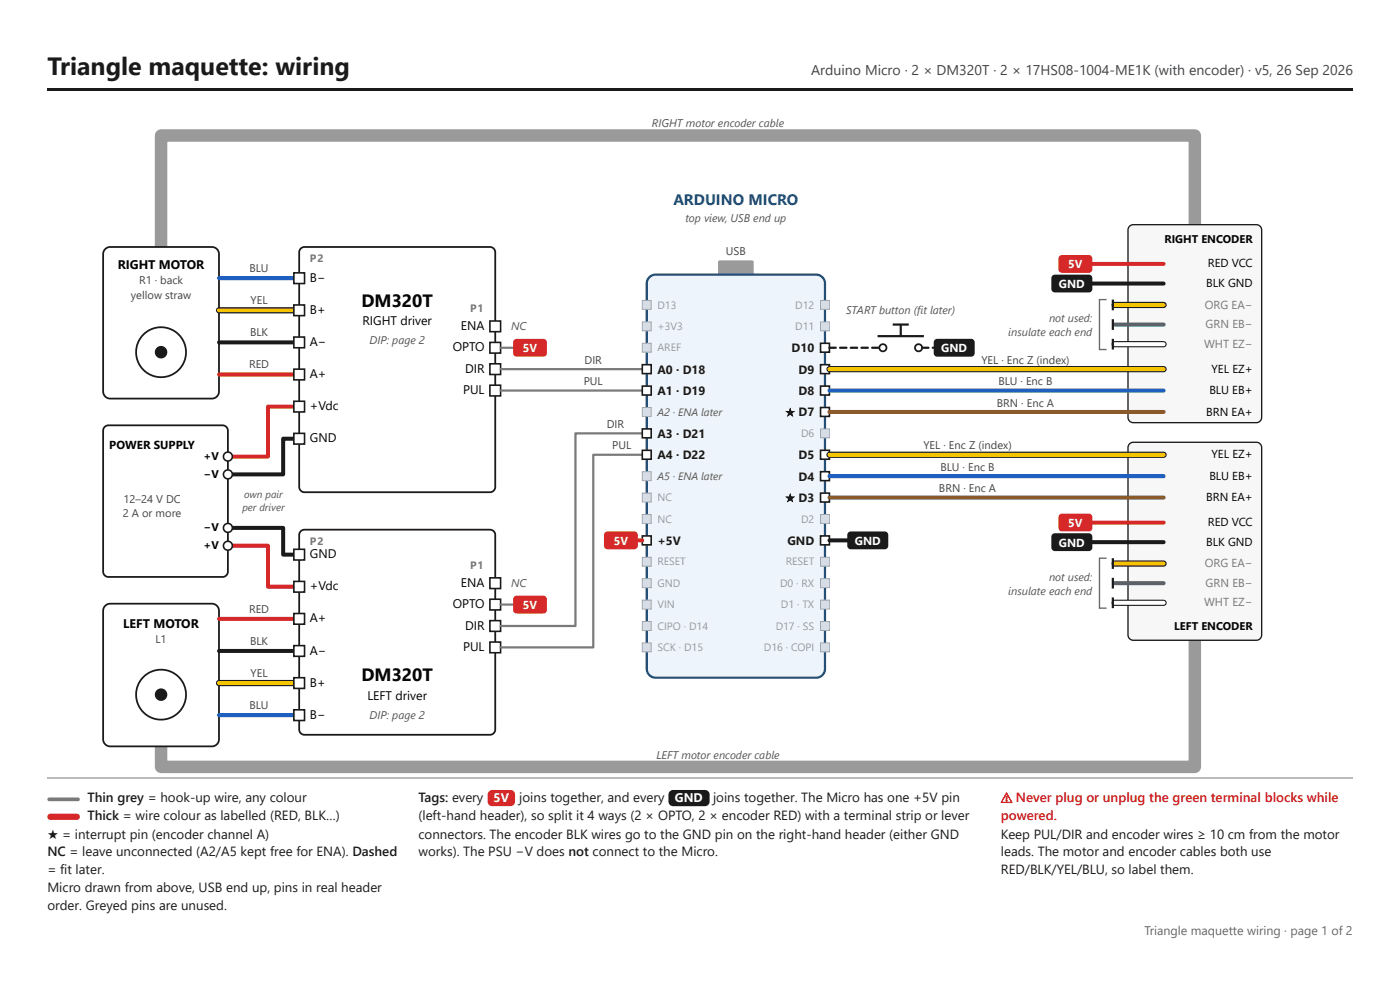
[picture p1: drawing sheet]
<svg xmlns="http://www.w3.org/2000/svg" width="297mm" height="210mm" viewBox="0 0 297 210" stroke-linecap="round" stroke-linejoin="round" font-family="sans-serif">
<path d="M10.1 18.8h277v.5h-277z" fill="#1a1a1a"/>
<path d="M253.5 47.6v-18.9h-219.3v23.7M253.5 135.7v26.9h-219.3v-4.4" fill="none" stroke="#9a9a9a" stroke-width="2.6" stroke-linecap="butt"/>
<path d="M22.2 90.5l.8-.3h24.2l.6 .1 .3 .3 .2 .7v29.9l-.1 .5-.3 .4-.7 .2h-24.2l-.6-.1-.3-.3-.2-.7v-29.9z" fill="#fff"/>
<path d="M22.2 90.5l.8-.3h24.2l.6 .1 .3 .3 .2 .7v29.9l-.1 .5-.3 .4-.7 .2h-24.2l-.6-.1-.3-.3-.2-.7v-29.9z" fill="none" stroke="#1a1a1a" stroke-width=".38"/>
<path d="M63.5 86.2h-6.6v10.6h-8.6M48.3 115.7h8.6v8.7h6.6" fill="none" stroke="#d62828" stroke-width=".85"/>
<path d="M63.5 93h-3.4v7.6h-11.8M48.3 111.9h11.8v5.7h3.4" fill="none" stroke="#1a1a1a" stroke-width=".85"/>
<circle cx="48.3" cy="96.8" r=".95" fill="#fff"/>
<circle cx="48.3" cy="96.8" r=".95" fill="none" stroke="#1a1a1a" stroke-width=".34"/>
<circle cx="48.3" cy="100.6" r=".95" fill="#fff"/>
<circle cx="48.3" cy="100.6" r=".95" fill="none" stroke="#1a1a1a" stroke-width=".34"/>
<circle cx="48.3" cy="111.9" r=".95" fill="#fff"/>
<circle cx="48.3" cy="111.9" r=".95" fill="none" stroke="#1a1a1a" stroke-width=".34"/>
<circle cx="48.3" cy="115.7" r=".95" fill="#fff"/>
<circle cx="48.3" cy="115.7" r=".95" fill="none" stroke="#1a1a1a" stroke-width=".34"/>
<path d="M22.3 52.8l.5-.3 .6-.1h21.5a1.51 1.51 0 0 1 1.6 1.5v29.1a1.51 1.51 0 0 1-1.6 1.5h-21.5a1.51 1.51 0 0 1-1.5-1.5v-29.1l.1-.6z" fill="#fff"/>
<g fill="none" stroke="#1a1a1a" stroke-width=".38">
<path d="M22.3 52.8l.5-.3 .6-.1h21.5a1.51 1.51 0 0 1 1.6 1.5v29.1a1.51 1.51 0 0 1-1.6 1.5h-21.5a1.51 1.51 0 0 1-1.5-1.5v-29.1l.1-.6z"/>
<circle cx="34.2" cy="74.7" r="5.3"/>
</g>
<circle cx="34.2" cy="74.7" r="1.32" fill="#1a1a1a"/>
<path d="M46.5 59h17" fill="none" stroke="#1f5fbf" stroke-width=".85"/>
<path d="M46.5 65.8h17" fill="none" stroke="#1a1a1a" stroke-width="1.3"/>
<path d="M46.5 65.8h17" fill="none" stroke="#f5c400" stroke-width=".85"/>
<path d="M46.5 72.6h17" fill="none" stroke="#1a1a1a" stroke-width=".85"/>
<path d="M46.5 79.4h17" fill="none" stroke="#d62828" stroke-width=".85"/>
<path d="M63.8 52.7l.8-.3h39.3l.6 .1 .3 .3 .3 .7v49.7l-.2 .6-.3 .3-.7 .3h-39.3l-.6-.2-.3-.3-.2-.7v-49.7z" fill="#fff"/>
<path d="M63.8 52.7l.8-.3h39.3l.6 .1 .3 .3 .3 .7v49.7l-.2 .6-.3 .3-.7 .3h-39.3l-.6-.2-.3-.3-.2-.7v-49.7z" fill="none" stroke="#1a1a1a" stroke-width=".38"/>
<path d="M62.3 57.8h2.3v2.3h-2.3z" fill="#fff"/>
<path d="M62.3 57.8h2.3v2.3h-2.3z" fill="none" stroke="#1a1a1a" stroke-width=".34"/>
<path d="M62.3 64.7h2.3v2.2h-2.3z" fill="#fff"/>
<path d="M62.3 64.7h2.3v2.2h-2.3z" fill="none" stroke="#1a1a1a" stroke-width=".34"/>
<path d="M62.3 71.5h2.3v2.2h-2.3z" fill="#fff"/>
<path d="M62.3 71.5h2.3v2.2h-2.3z" fill="none" stroke="#1a1a1a" stroke-width=".34"/>
<path d="M62.3 78.3h2.3v2.2h-2.3z" fill="#fff"/>
<path d="M62.3 78.3h2.3v2.2h-2.3z" fill="none" stroke="#1a1a1a" stroke-width=".34"/>
<path d="M62.3 85.1h2.3v2.2h-2.3z" fill="#fff"/>
<path d="M62.3 85.1h2.3v2.2h-2.3z" fill="none" stroke="#1a1a1a" stroke-width=".34"/>
<path d="M62.3 91.9h2.3v2.2h-2.3z" fill="#fff"/>
<path d="M62.3 91.9h2.3v2.2h-2.3z" fill="none" stroke="#1a1a1a" stroke-width=".34"/>
<path d="M103.9 68.1h2.3v2.2h-2.3z" fill="#fff"/>
<path d="M103.9 68.1h2.3v2.2h-2.3z" fill="none" stroke="#1a1a1a" stroke-width=".34"/>
<path d="M103.9 72.6h2.3v2.3h-2.3z" fill="#fff"/>
<path d="M103.9 72.6h2.3v2.3h-2.3z" fill="none" stroke="#1a1a1a" stroke-width=".34"/>
<path d="M103.9 77.1h2.3v2.3h-2.3z" fill="#fff"/>
<path d="M103.9 77.1h2.3v2.3h-2.3z" fill="none" stroke="#1a1a1a" stroke-width=".34"/>
<path d="M103.9 81.7h2.3v2.2h-2.3z" fill="#fff"/>
<path d="M103.9 81.7h2.3v2.2h-2.3z" fill="none" stroke="#1a1a1a" stroke-width=".34"/>
<path d="M106.2 73.7h2.6" fill="none" stroke="#7a7a7a" stroke-width=".47"/>
<path d="M109.1 72.1l.5-.3h5.7a.76 .76 0 0 1 .7 .8v2.3a.76 .76 0 0 1-.7 .7h-5.7a.76 .76 0 0 1-.8-.7v-2.3z" fill="#d62828"/>
<path d="M106.2 78.3h31M106.2 82.8h31" fill="none" stroke="#7a7a7a" stroke-width=".47"/>
<path d="M22.3 128.4l.5-.3 .6-.1h21.5a1.51 1.51 0 0 1 1.6 1.5v27.2a1.51 1.51 0 0 1-1.6 1.5h-21.5a1.51 1.51 0 0 1-1.5-1.5v-27.2l.1-.6z" fill="#fff"/>
<g fill="none" stroke="#1a1a1a" stroke-width=".38">
<path d="M22.3 128.4l.5-.3 .6-.1h21.5a1.51 1.51 0 0 1 1.6 1.5v27.2a1.51 1.51 0 0 1-1.6 1.5h-21.5a1.51 1.51 0 0 1-1.5-1.5v-27.2l.1-.6z"/>
<circle cx="34.2" cy="147.3" r="5.3"/>
</g>
<circle cx="34.2" cy="147.3" r="1.32" fill="#1a1a1a"/>
<path d="M46.5 131.2h17" fill="none" stroke="#d62828" stroke-width=".85"/>
<path d="M46.5 138h17" fill="none" stroke="#1a1a1a" stroke-width=".85"/>
<path d="M46.5 144.8h17" fill="none" stroke="#1a1a1a" stroke-width="1.3"/>
<path d="M46.5 144.8h17" fill="none" stroke="#f5c400" stroke-width=".85"/>
<path d="M46.5 151.6h17" fill="none" stroke="#1f5fbf" stroke-width=".85"/>
<path d="M63.8 112.6l.8-.3h39.3l.8 .3 .4 .8v41.2l-.4 .8-.8 .4h-39.3l-.8-.4-.3-.8v-41.2z" fill="#fff"/>
<path d="M63.8 112.6l.8-.3h39.3l.8 .3 .4 .8v41.2l-.4 .8-.8 .4h-39.3l-.8-.4-.3-.8v-41.2z" fill="none" stroke="#1a1a1a" stroke-width=".38"/>
<path d="M62.3 116.5h2.3v2.2h-2.3z" fill="#fff"/>
<path d="M62.3 116.5h2.3v2.2h-2.3z" fill="none" stroke="#1a1a1a" stroke-width=".34"/>
<path d="M62.3 123.3h2.3v2.2h-2.3z" fill="#fff"/>
<path d="M62.3 123.3h2.3v2.2h-2.3z" fill="none" stroke="#1a1a1a" stroke-width=".34"/>
<path d="M62.3 130.1h2.3v2.2h-2.3z" fill="#fff"/>
<path d="M62.3 130.1h2.3v2.2h-2.3z" fill="none" stroke="#1a1a1a" stroke-width=".34"/>
<path d="M62.3 136.9h2.3v2.2h-2.3z" fill="#fff"/>
<path d="M62.3 136.9h2.3v2.2h-2.3z" fill="none" stroke="#1a1a1a" stroke-width=".34"/>
<path d="M62.3 143.7h2.3v2.2h-2.3z" fill="#fff"/>
<path d="M62.3 143.7h2.3v2.2h-2.3z" fill="none" stroke="#1a1a1a" stroke-width=".34"/>
<path d="M62.3 150.5h2.3v2.3h-2.3z" fill="#fff"/>
<path d="M62.3 150.5h2.3v2.3h-2.3z" fill="none" stroke="#1a1a1a" stroke-width=".34"/>
<path d="M103.9 122.5h2.3v2.3h-2.3z" fill="#fff"/>
<path d="M103.9 122.5h2.3v2.3h-2.3z" fill="none" stroke="#1a1a1a" stroke-width=".34"/>
<path d="M103.9 127h2.3v2.3h-2.3z" fill="#fff"/>
<path d="M103.9 127h2.3v2.3h-2.3z" fill="none" stroke="#1a1a1a" stroke-width=".34"/>
<path d="M103.9 131.6h2.3v2.2h-2.3z" fill="#fff"/>
<path d="M103.9 131.6h2.3v2.2h-2.3z" fill="none" stroke="#1a1a1a" stroke-width=".34"/>
<path d="M103.9 136.1h2.3v2.3h-2.3z" fill="#fff"/>
<path d="M103.9 136.1h2.3v2.3h-2.3z" fill="none" stroke="#1a1a1a" stroke-width=".34"/>
<path d="M106.2 128.2h2.6" fill="none" stroke="#7a7a7a" stroke-width=".47"/>
<path d="M109.1 126.5l.5-.2h5.7a.76 .76 0 0 1 .7 .7v2.3a.76 .76 0 0 1-.7 .8h-5.7a.76 .76 0 0 1-.8-.8v-2.3z" fill="#d62828"/>
<path d="M137.2 91.9h-15.1v40.8h-15.9M137.2 96.4h-11.3v40.9h-19.7" fill="none" stroke="#7a7a7a" stroke-width=".47"/>
<path d="M152.4 55.3l.3-.1h7l.2 .4v2.8l-.4 .2h-6.9l-.3-.4z" fill="#9a9a9a"/>
<path d="M137.8 58.8l.6-.4 .7-.2h34a1.89 1.89 0 0 1 1.9 1.9v81.7a1.89 1.89 0 0 1-1.9 1.9h-34a1.89 1.89 0 0 1-1.9-1.9v-81.7l.2-.7z" fill="#eef4fb"/>
<path d="M137.8 58.8l.6-.4 .7-.2h34a1.89 1.89 0 0 1 1.9 1.9v81.7a1.89 1.89 0 0 1-1.9 1.9h-34a1.89 1.89 0 0 1-1.9-1.9v-81.7l.2-.7z" fill="none" stroke="#1f4e79" stroke-width=".47"/>
<path d="M136.3 63.7h1.9v1.9h-1.9z" fill="#d5dde6"/>
<path d="M136.3 63.7h1.9v1.9h-1.9z" fill="none" stroke="#9aa9b8" stroke-width=".21"/>
<path d="M136.3 68.2h1.9v1.9h-1.9z" fill="#d5dde6"/>
<path d="M136.3 68.2h1.9v1.9h-1.9z" fill="none" stroke="#9aa9b8" stroke-width=".21"/>
<path d="M136.3 72.8h1.9v1.9h-1.9z" fill="#d5dde6"/>
<path d="M136.3 72.8h1.9v1.9h-1.9z" fill="none" stroke="#9aa9b8" stroke-width=".21"/>
<path d="M136.3 77.3h1.9v1.9h-1.9z" fill="#fff"/>
<path d="M136.3 77.3h1.9v1.9h-1.9z" fill="none" stroke="#1a1a1a" stroke-width=".34"/>
<path d="M136.3 81.9h1.9v1.8h-1.9z" fill="#fff"/>
<path d="M136.3 81.9h1.9v1.8h-1.9z" fill="none" stroke="#1a1a1a" stroke-width=".34"/>
<path d="M136.3 86.4h1.9v1.9h-1.9z" fill="#d5dde6"/>
<path d="M136.3 86.4h1.9v1.9h-1.9z" fill="none" stroke="#9aa9b8" stroke-width=".21"/>
<path d="M136.3 90.9h1.9v1.9h-1.9z" fill="#fff"/>
<path d="M136.3 90.9h1.9v1.9h-1.9z" fill="none" stroke="#1a1a1a" stroke-width=".34"/>
<path d="M136.3 95.5h1.9v1.9h-1.9z" fill="#fff"/>
<path d="M136.3 95.5h1.9v1.9h-1.9z" fill="none" stroke="#1a1a1a" stroke-width=".34"/>
<path d="M136.3 100h1.9v1.9h-1.9z" fill="#d5dde6"/>
<path d="M136.3 100h1.9v1.9h-1.9z" fill="none" stroke="#9aa9b8" stroke-width=".21"/>
<path d="M136.3 104.5h1.9v1.9h-1.9z" fill="#d5dde6"/>
<path d="M136.3 104.5h1.9v1.9h-1.9z" fill="none" stroke="#9aa9b8" stroke-width=".21"/>
<path d="M136.3 109.1h1.9v1.9h-1.9z" fill="#d5dde6"/>
<path d="M136.3 109.1h1.9v1.9h-1.9z" fill="none" stroke="#9aa9b8" stroke-width=".21"/>
<path d="M136.3 113.6h1.9v1.9h-1.9z" fill="#fff"/>
<path d="M136.3 113.6h1.9v1.9h-1.9z" fill="none" stroke="#1a1a1a" stroke-width=".34"/>
<path d="M136.3 118.2h1.9v1.8h-1.9z" fill="#d5dde6"/>
<path d="M136.3 118.2h1.9v1.8h-1.9z" fill="none" stroke="#9aa9b8" stroke-width=".21"/>
<path d="M136.3 122.7h1.9v1.9h-1.9z" fill="#d5dde6"/>
<path d="M136.3 122.7h1.9v1.9h-1.9z" fill="none" stroke="#9aa9b8" stroke-width=".21"/>
<path d="M136.3 127.2h1.9v1.9h-1.9z" fill="#d5dde6"/>
<path d="M136.3 127.2h1.9v1.9h-1.9z" fill="none" stroke="#9aa9b8" stroke-width=".21"/>
<path d="M136.3 131.8h1.9v1.9h-1.9z" fill="#d5dde6"/>
<path d="M136.3 131.8h1.9v1.9h-1.9z" fill="none" stroke="#9aa9b8" stroke-width=".21"/>
<path d="M136.3 136.3h1.9v1.9h-1.9z" fill="#d5dde6"/>
<path d="M136.3 136.3h1.9v1.9h-1.9z" fill="none" stroke="#9aa9b8" stroke-width=".21"/>
<path d="M174.1 63.7h1.9v1.9h-1.9z" fill="#d5dde6"/>
<path d="M174.1 63.7h1.9v1.9h-1.9z" fill="none" stroke="#9aa9b8" stroke-width=".21"/>
<path d="M174.1 68.2h1.9v1.9h-1.9z" fill="#d5dde6"/>
<path d="M174.1 68.2h1.9v1.9h-1.9z" fill="none" stroke="#9aa9b8" stroke-width=".21"/>
<path d="M174.1 72.8h1.9v1.9h-1.9z" fill="#fff"/>
<path d="M174.1 72.8h1.9v1.9h-1.9z" fill="none" stroke="#1a1a1a" stroke-width=".34"/>
<path d="M174.1 77.3h1.9v1.9h-1.9z" fill="#fff"/>
<path d="M174.1 77.3h1.9v1.9h-1.9z" fill="none" stroke="#1a1a1a" stroke-width=".34"/>
<path d="M174.1 81.9h1.9v1.8h-1.9z" fill="#fff"/>
<path d="M174.1 81.9h1.9v1.8h-1.9z" fill="none" stroke="#1a1a1a" stroke-width=".34"/>
<path d="M174.1 86.4h1.9v1.9h-1.9z" fill="#fff"/>
<path d="M174.1 86.4h1.9v1.9h-1.9z" fill="none" stroke="#1a1a1a" stroke-width=".34"/>
<path d="M174.1 90.9h1.9v1.9h-1.9z" fill="#d5dde6"/>
<path d="M174.1 90.9h1.9v1.9h-1.9z" fill="none" stroke="#9aa9b8" stroke-width=".21"/>
<path d="M174.1 95.5h1.9v1.9h-1.9z" fill="#fff"/>
<path d="M174.1 95.5h1.9v1.9h-1.9z" fill="none" stroke="#1a1a1a" stroke-width=".34"/>
<path d="M174.1 100h1.9v1.9h-1.9z" fill="#fff"/>
<path d="M174.1 100h1.9v1.9h-1.9z" fill="none" stroke="#1a1a1a" stroke-width=".34"/>
<path d="M174.1 104.5h1.9v1.9h-1.9z" fill="#fff"/>
<path d="M174.1 104.5h1.9v1.9h-1.9z" fill="none" stroke="#1a1a1a" stroke-width=".34"/>
<path d="M174.1 109.1h1.9v1.9h-1.9z" fill="#d5dde6"/>
<path d="M174.1 109.1h1.9v1.9h-1.9z" fill="none" stroke="#9aa9b8" stroke-width=".21"/>
<path d="M174.1 113.6h1.9v1.9h-1.9z" fill="#fff"/>
<path d="M174.1 113.6h1.9v1.9h-1.9z" fill="none" stroke="#1a1a1a" stroke-width=".34"/>
<path d="M174.1 118.2h1.9v1.8h-1.9z" fill="#d5dde6"/>
<path d="M174.1 118.2h1.9v1.8h-1.9z" fill="none" stroke="#9aa9b8" stroke-width=".21"/>
<path d="M174.1 122.7h1.9v1.9h-1.9z" fill="#d5dde6"/>
<path d="M174.1 122.7h1.9v1.9h-1.9z" fill="none" stroke="#9aa9b8" stroke-width=".21"/>
<path d="M174.1 127.2h1.9v1.9h-1.9z" fill="#d5dde6"/>
<path d="M174.1 127.2h1.9v1.9h-1.9z" fill="none" stroke="#9aa9b8" stroke-width=".21"/>
<path d="M174.1 131.8h1.9v1.9h-1.9z" fill="#d5dde6"/>
<path d="M174.1 131.8h1.9v1.9h-1.9z" fill="none" stroke="#9aa9b8" stroke-width=".21"/>
<path d="M174.1 136.3h1.9v1.9h-1.9z" fill="#d5dde6"/>
<path d="M174.1 136.3h1.9v1.9h-1.9z" fill="none" stroke="#9aa9b8" stroke-width=".21"/>
<path d="M175.8 73.6l1.5-.1a.24 .24 0 0 1 .2 .2 .24 .24 0 0 1-.2 .3l-1.4-.1zM178.1 73.6l1.5-.1a.24 .24 0 0 1 .2 .2 .24 .24 0 0 1-.2 .3l-1.5-.1zM180.3 73.6l1.5-.1a.24 .24 0 0 1 .3 .2 .24 .24 0 0 1-.3 .3l-1.4-.1zM182.6 73.6l1.5-.1a.24 .24 0 0 1 .2 .2 .24 .24 0 0 1-.2 .3l-1.4-.1zM184.9 73.6l1.5-.1a.24 .24 0 0 1 .2 .2 .24 .24 0 0 1-.2 .3l-1.4-.1z" fill="#1a1a1a"/>
<circle cx="187.3" cy="73.7" r=".76" fill="#fff"/>
<circle cx="187.3" cy="73.7" r=".76" fill="none" stroke="#1a1a1a" stroke-width=".38"/>
<circle cx="194.9" cy="73.7" r=".76" fill="#fff"/>
<circle cx="194.9" cy="73.7" r=".76" fill="none" stroke="#1a1a1a" stroke-width=".38"/>
<path d="M186.2 71.3h9.8M189.4 68.8h3.4M191.1 68.8v2.5" fill="none" stroke="#1a1a1a" stroke-width=".47"/>
<g fill="#1a1a1a">
<path d="M198.3 72.1l.5-.3h7.2a.76 .76 0 0 1 .8 .8v2.3a.76 .76 0 0 1-.8 .7h-7.2a.76 .76 0 0 1-.7-.7v-2.3z"/>
<path d="M195.5 73.6l1.5-.1a.24 .24 0 0 1 .2 .2 .24 .24 0 0 1-.2 .3l-1.5-.1zM197.7 73.8a.3 .3 0 0 1 .6 0 .3 .3 0 0 1-.6 0z"/>
</g>
<path d="M135.3 114.6h1" fill="none" stroke="#d62828" stroke-width=".85"/>
<path d="M128.4 112.9l.5-.2h5.7a.76 .76 0 0 1 .7 .7v2.3a.76 .76 0 0 1-.7 .8h-5.7a.76 .76 0 0 1-.8-.8v-2.3z" fill="#d62828"/>
<path d="M176 114.6h3.7" fill="none" stroke="#1a1a1a" stroke-width=".85"/>
<path d="M180 112.9l.5-.2h7.2a.76 .76 0 0 1 .7 .7v2.3a.76 .76 0 0 1-.7 .8h-7.2a.76 .76 0 0 1-.8-.8v-2.3z" fill="#1a1a1a"/>
<path d="M239.6 48l.8-.4h26.1l.6 .2 .4 .4 .2 .6v39.7l-.2 .5-.4 .5-.6 .1h-26.1l-.5-.1-.4-.5-.2-.5v-39.7z" fill="#f7f7f7"/>
<path d="M239.6 48l.8-.4h26.1l.6 .2 .4 .4 .2 .6v39.7l-.2 .5-.4 .5-.6 .1h-26.1l-.5-.1-.4-.5-.2-.5v-39.7z" fill="none" stroke="#1a1a1a" stroke-width=".28"/>
<path d="M231.7 56h15.2" fill="none" stroke="#d62828" stroke-width=".85"/>
<path d="M224.8 54.3l.5-.2h5.7a.76 .76 0 0 1 .7 .7v2.3a.76 .76 0 0 1-.7 .7h-5.7a.76 .76 0 0 1-.7-.7v-2.3z" fill="#d62828"/>
<path d="M231.7 60.1h15.2" fill="none" stroke="#1a1a1a" stroke-width=".85"/>
<path d="M223.3 58.4l.5-.2h7.2a.76 .76 0 0 1 .7 .8v2.2a.76 .76 0 0 1-.7 .8h-7.2a.76 .76 0 0 1-.8-.8v-2.2z" fill="#1a1a1a"/>
<path d="M176 78.3h70.9M236.5 64.7h10.4M236.5 73h10.4" fill="none" stroke="#1a1a1a" stroke-width="1.3"/>
<path d="M236.5 64.7h10.4" fill="none" stroke="#f08c00" stroke-width=".85"/>
<path d="M236.1 63.5v2.3M236.1 67.7v2.2M236.1 71.8v2.3" fill="none" stroke="#1a1a1a" stroke-width=".47"/>
<path d="M236.5 68.8h10.4" fill="none" stroke="#2e9e44" stroke-width=".85"/>
<path d="M236.5 73h10.4" fill="none" stroke="#fff" stroke-width=".85"/>
<path d="M234.8 63.5h-1.5v10.6h1.5" fill="none" stroke="#666" stroke-width=".28"/>
<path d="M176 78.3h70.9" fill="none" stroke="#f5c400" stroke-width=".85"/>
<path d="M176 82.8h70.9" fill="none" stroke="#1f5fbf" stroke-width=".85"/>
<path d="M176 87.3h70.9" fill="none" stroke="#8b5a2b" stroke-width=".85"/>
<path d="M239.6 94.1l.8-.3h26.1l.6 .1 .4 .4 .2 .6v39.7l-.2 .6-.4 .4-.6 .1h-26.1l-.5-.1-.4-.4-.2-.6v-39.7z" fill="#f7f7f7"/>
<path d="M239.6 94.1l.8-.3h26.1l.6 .1 .4 .4 .2 .6v39.7l-.2 .6-.4 .4-.6 .1h-26.1l-.5-.1-.4-.4-.2-.6v-39.7z" fill="none" stroke="#1a1a1a" stroke-width=".28"/>
<path d="M176 96.4h70.9" fill="none" stroke="#1a1a1a" stroke-width="1.3"/>
<path d="M176 96.4h70.9" fill="none" stroke="#f5c400" stroke-width=".85"/>
<path d="M176 101h70.9" fill="none" stroke="#1f5fbf" stroke-width=".85"/>
<path d="M176 105.5h70.9" fill="none" stroke="#8b5a2b" stroke-width=".85"/>
<path d="M231.7 110.8h15.2" fill="none" stroke="#d62828" stroke-width=".85"/>
<path d="M224.8 109.1l.5-.2h5.7a.76 .76 0 0 1 .7 .7v2.3a.76 .76 0 0 1-.7 .8h-5.7a.76 .76 0 0 1-.7-.8v-2.3z" fill="#d62828"/>
<path d="M231.7 114.9h15.2" fill="none" stroke="#1a1a1a" stroke-width=".85"/>
<path d="M223.3 113.3l.5-.2h7.2a.76 .76 0 0 1 .7 .7v2.3a.76 .76 0 0 1-.7 .7h-7.2a.76 .76 0 0 1-.8-.7v-2.3z" fill="#1a1a1a"/>
<path d="M236.5 119.5h10.4M236.5 127.8h10.4" fill="none" stroke="#1a1a1a" stroke-width="1.3"/>
<path d="M236.5 119.5h10.4" fill="none" stroke="#f08c00" stroke-width=".85"/>
<path d="M236.1 118.3v2.3M236.1 122.5v2.3M236.1 126.7v2.2" fill="none" stroke="#1a1a1a" stroke-width=".47"/>
<path d="M236.5 123.6h10.4" fill="none" stroke="#2e9e44" stroke-width=".85"/>
<path d="M236.5 127.8h10.4" fill="none" stroke="#fff" stroke-width=".85"/>
<path d="M234.8 118.3h-1.5v10.6h1.5" fill="none" stroke="#666" stroke-width=".28"/>
<path d="M10.1 165h277" fill="none" stroke="#bbb" stroke-width=".26"/>
<path d="M10.2 169.2l.3-.1h6a.4 .4 0 0 1 .4 .4 .4 .4 0 0 1-.4 .4h-6.1l-.3-.4z" fill="#7a7a7a"/>
<g fill="#d62828">
<path d="M10.2 172.7l.5-.2h5.6a.66 .66 0 0 1 .6 .7 .66 .66 0 0 1-.6 .6h-5.6a.66 .66 0 0 1-.6-.4 .66 .66 0 0 1 .1-.7z"/>
<path d="M103.7 167.8l.8-.3h3.8a1 1 0 0 1 1 1v1.4a1 1 0 0 1-1 1h-3.8a1 1 0 0 1-1-1v-1.6z"/>
</g>
<path d="M142.1 167.8l.7-.3h6.7a1 1 0 0 1 1 1v1.4a1 1 0 0 1-1 1h-6.7a1 1 0 0 1-1-1v-1.6z" fill="#1a1a1a"/>
<text font-size="5.3" fill="#1a1a1a" x="10.1" y="15.9">Triangle maquette: wiring</text>
<g font-size="3.8">
<text x="76.7" y="65">DM320T</text>
<text x="76.7" y="144.4">DM320T</text>
</g>
<text font-size="3.2" fill="#1f4e79" x="142.9" y="43.5">ARDUINO MICRO</text>
<text font-size="3" fill="#444" x="172.1" y="15.9">Arduino Micro · 2 × DM320T · 2 × 17HS08-1004-ME1K (with encoder) · v5, 26 Sep 2026</text>
<g font-size="2.8" fill="#1a1a1a">
<text x="18.5" y="170.1">Thin grey = hook-up wire, any colour</text>
<text x="18.5" y="173.8">Thick = wire colour as labelled (RED, BLK…)</text>
<text x="88.8" y="170.1">Tags: every</text>
<text x="88.8" y="173.8">(left-hand header), so split it 4 ways (2 × OPTO, 2 × encoder RED) with a terminal strip or lever</text>
<text x="110.2" y="170.1">joins together, and every</text>
<text x="151.3" y="170.1">joins together. The Micro has one +5V pin</text>
<text x="10.1" y="177.8">★ = interrupt pin (encoder channel A)</text>
<text x="88.8" y="177.8">connectors. The encoder BLK wires go to the GND pin on the right-hand header (either GND</text>
<text x="212.3" y="177.8">Keep PUL/DIR and encoder wires ≥ 10 cm from the motor</text>
<text x="10.1" y="181.5">NC = leave unconnected (A2/A5 kept free for ENA). Dashed</text>
<text x="10.1" y="185.2">= fit later.</text>
<text x="88.8" y="181.5">works). The PSU −V does not connect to the Micro.</text>
<text x="212.3" y="181.5">leads. The motor and encoder cables both use</text>
<text x="212.3" y="185.2">RED/BLK/YEL/BLU, so label them.</text>
<text x="10.1" y="189.2">Micro drawn from above, USB end up, pins in real header</text>
<text x="10.1" y="192.9">order. Greyed pins are unused.</text>
</g>
<g font-size="2.8" fill="#b00020">
<text x="212.3" y="170.1">⚠ Never plug or unplug the green terminal blocks while</text>
<text x="212.3" y="173.8">powered.</text>
</g>
<g font-size="2.6">
<text x="25" y="57.1">RIGHT MOTOR</text>
<text x="65.7" y="59.7">B−</text>
<text x="65.7" y="66.5">B+</text>
<text x="76.9" y="69">RIGHT driver</text>
<text x="97.8" y="69.9">ENA</text>
<text x="65.7" y="73.3">A−</text>
<text x="96.1" y="74.5">OPTO</text>
<text x="65.7" y="80.2">A+</text>
<text x="98.2" y="83.6">PUL</text>
<text x="98.7" y="79">DIR</text>
<text x="65.7" y="87">+Vdc</text>
<text x="65.7" y="93.8">GND</text>
<text x="65.7" y="118.3">GND</text>
<text x="65.7" y="125.2">+Vdc</text>
<text x="97.8" y="124.4">ENA</text>
<text x="65.7" y="132">A+</text>
<text x="96.1" y="128.9">OPTO</text>
<text x="26.1" y="133.1">LEFT MOTOR</text>
<text x="98.7" y="133.5">DIR</text>
<text x="65.7" y="138.8">A−</text>
<text x="98.2" y="138">PUL</text>
<text x="65.7" y="145.6">B+</text>
<text x="77.9" y="148.4">LEFT driver</text>
<text x="65.7" y="152.4">B−</text>
</g>
<g font-size="2.6" fill="#1a1a1a">
<text x="167.9" y="74.7">D10</text>
<text x="139.5" y="79.2">A0 · D18</text>
<text x="139.5" y="83.7">A1 · D19</text>
<text x="169.4" y="79.2">D9</text>
<text x="169.4" y="83.7">D8</text>
<text x="166.6" y="88.3">★ D7</text>
<text x="139.5" y="92.8">A3 · D21</text>
<text x="139.5" y="97.4">A4 · D22</text>
<text x="169.4" y="97.4">D5</text>
<text x="169.4" y="101.9">D4</text>
<text x="166.6" y="106.4">★ D3</text>
<text x="139.5" y="115.5">+5V</text>
<text x="167" y="115.5">GND</text>
</g>
<g font-size="2.6" fill="#fff">
<text x="104.7" y="170.1">5V</text>
<text x="143.2" y="170.1">GND</text>
</g>
<text font-size="2.6" fill="#666" x="242.8" y="198.2">Triangle maquette wiring · page 1 of 2</text>
<g font-size="2.5" fill="#fff">
<text x="226.6" y="56.9">5V</text>
<text x="224.6" y="61.1">GND</text>
<text x="110.9" y="74.7">5V</text>
<text x="199.7" y="74.7">GND</text>
<text x="226.6" y="111.7">5V</text>
<text x="130.2" y="115.5">5V</text>
<text x="181.3" y="115.5">GND</text>
<text x="224.6" y="115.9">GND</text>
<text x="110.9" y="129.1">5V</text>
</g>
<g font-size="2.5">
<text x="256.2" y="56.7">RED VCC</text>
<text x="255.9" y="60.9">BLK GND</text>
<text x="256.6" y="83.6">BLU EB+</text>
<text x="257" y="79">YEL EZ+</text>
<text x="255.9" y="88.1">BRN EA+</text>
<text x="23.2" y="95.3">POWER SUPPLY</text>
<text x="256.6" y="101.7">BLU EB+</text>
<text x="257" y="97.2">YEL EZ+</text>
<text x="255.9" y="106.2">BRN EA+</text>
<text x="256.2" y="111.5">RED VCC</text>
<text x="255.9" y="115.7">BLK GND</text>
</g>
<g font-size="2.5" fill="#777">
<text x="255.6" y="65.4">ORG EA−</text>
<text x="255.8" y="69.6">GRN EB−</text>
<text x="255.5" y="73.7">WHT EZ−</text>
<text x="255.6" y="120.2">ORG EA−</text>
<text x="255.8" y="124.4">GRN EB−</text>
<text x="255.5" y="128.6">WHT EZ−</text>
</g>
<g font-size="2.4" fill="#555">
<text x="138.3" y="27">RIGHT motor encoder cable</text>
<text x="145.4" y="47.1">top view, USB end up</text>
<text x="108.5" y="69.9">NC</text>
<text x="179.5" y="66.5">START button (fit later)</text>
<text x="213.9" y="71.3">insulate each end</text>
<text x="222.6" y="68.2">not used:</text>
<text x="78.4" y="73">DIP: page 2</text>
<text x="108.5" y="124.4">NC</text>
<text x="222.6" y="123.1">not used:</text>
<text x="213.9" y="126.1">insulate each end</text>
<text x="78.4" y="152.4">DIP: page 2</text>
<text x="139.3" y="160.9">LEFT motor encoder cable</text>
</g>
<g font-size="2.4">
<text x="247" y="51.4">RIGHT ENCODER</text>
<text x="43.2" y="97.5">+V</text>
<text x="43.2" y="101.3">−V</text>
<text x="43.2" y="112.7">−V</text>
<text x="43.2" y="116.5">+V</text>
<text x="249.1" y="133.5">LEFT ENCODER</text>
</g>
<g font-size="2.4" fill="#444">
<text x="52.9" y="57.7">BLU</text>
<text x="154" y="54.1">USB</text>
<text x="27.8" y="63.3">yellow straw</text>
<text x="29.5" y="60.3">R1 · back</text>
<text x="53.2" y="64.5">YEL</text>
<text x="53" y="71.3">BLK</text>
<text x="124" y="77.1">DIR</text>
<text x="208.2" y="77.1">YEL · Enc Z (index)</text>
<text x="52.8" y="78.1">RED</text>
<text x="123.8" y="81.7">PUL</text>
<text x="211.8" y="81.7">BLU · Enc B</text>
<text x="211.5" y="86.2">BRN · Enc A</text>
<text x="128.7" y="90.7">DIR</text>
<text x="129.9" y="95.3">PUL</text>
<text x="195.9" y="95.3">YEL · Enc Z (index)</text>
<text x="199.5" y="99.8">BLU · Enc B</text>
<text x="26.2" y="106.6">12–24 V DC</text>
<text x="199.2" y="104.4">BRN · Enc A</text>
<text x="26.1" y="109.6">2 A or more</text>
<text x="52.8" y="129.9">RED</text>
<text x="33" y="136.3">L1</text>
<text x="53" y="136.7">BLK</text>
<text x="53.2" y="143.5">YEL</text>
<text x="52.9" y="150.3">BLU</text>
</g>
<g font-size="2.3" fill="#777">
<text x="65.7" y="55.6">P2</text>
<text x="99.7" y="66.2">P1</text>
<text x="65.7" y="115.5">P2</text>
<text x="99.7" y="120.6">P1</text>
</g>
<g font-size="2.3" fill="#8a9aac">
<text x="139.5" y="65.4">D13</text>
<text x="168.7" y="65.4">D12</text>
<text x="139.5" y="69.9">+3V3</text>
<text x="168.7" y="69.9">D11</text>
<text x="139.5" y="74.5">AREF</text>
<text x="169.9" y="92.6">D6</text>
<text x="139.5" y="106.2">NC</text>
<text x="139.5" y="110.8">NC</text>
<text x="169.9" y="110.8">D2</text>
<text x="139.5" y="119.9">RESET</text>
<text x="166.7" y="119.9">RESET</text>
<text x="139.5" y="124.4">GND</text>
<text x="165.5" y="124.4">D0 · RX</text>
<text x="139.5" y="128.9">VIN</text>
<text x="165.7" y="128.9">D1 · TX</text>
<text x="139.5" y="133.5">CIPO · D14</text>
<text x="164.6" y="133.5">D17 · SS</text>
<text x="139.5" y="138">SCK · D15</text>
<text x="162.1" y="138">D16 · COPI</text>
</g>
<g font-size="2.3" fill="#555">
<text x="139.5" y="88.1">A2 · ENA later</text>
<text x="139.5" y="101.7">A5 · ENA later</text>
</g>
<g font-size="2.2" fill="#555">
<text x="51.8" y="105.5">own pair</text>
<text x="51.4" y="108.3">per driver</text>
</g>
</svg>
